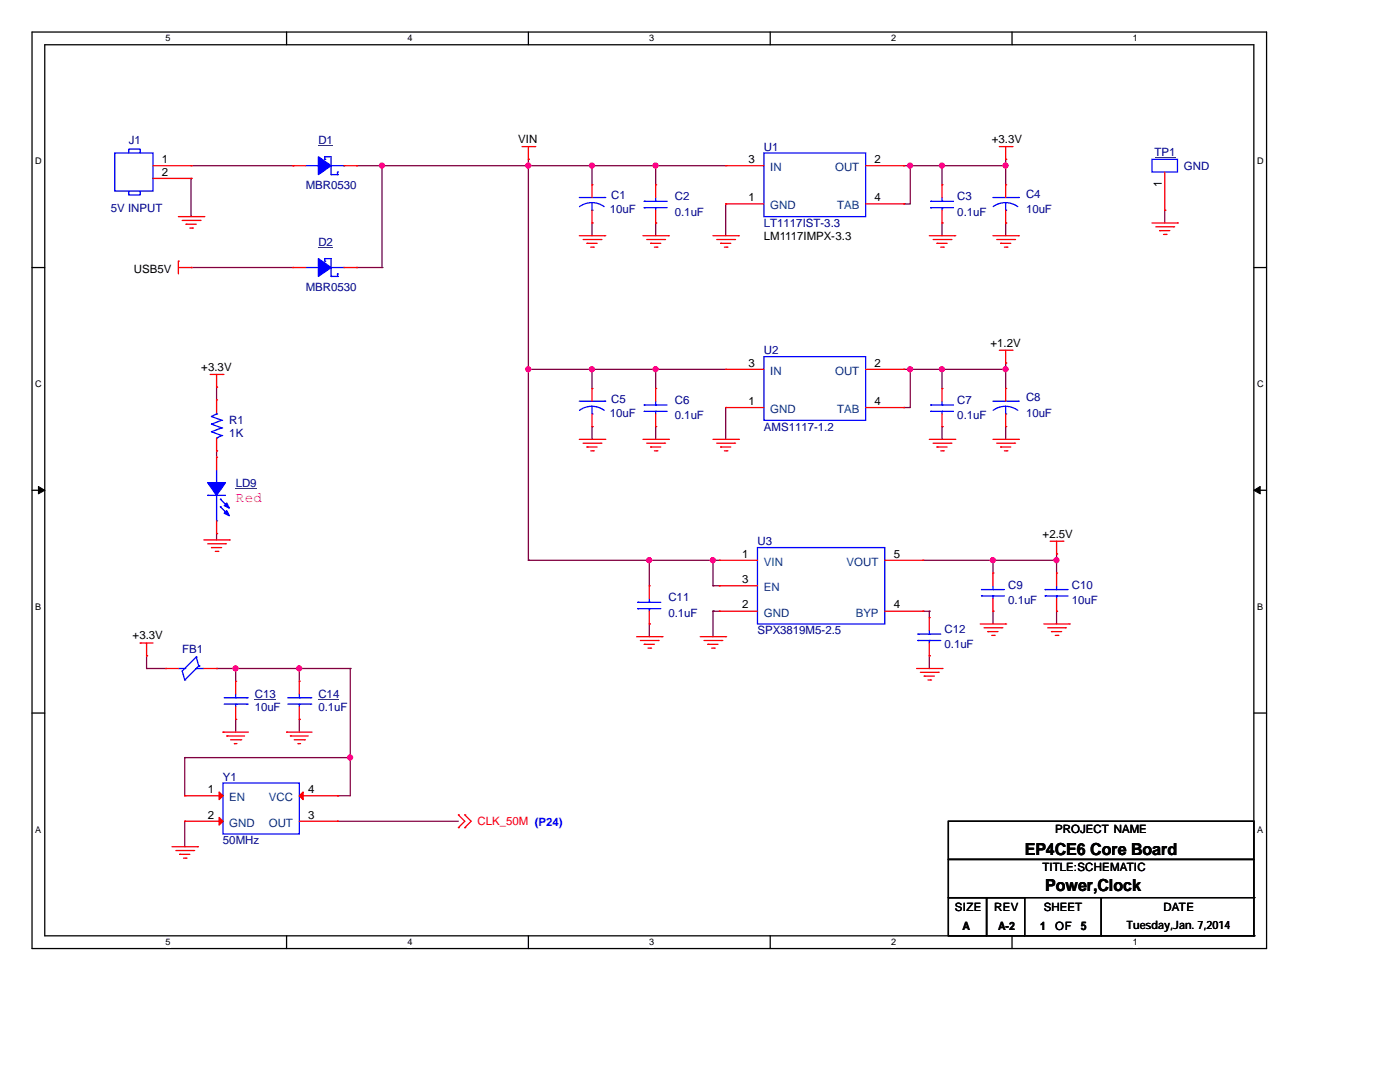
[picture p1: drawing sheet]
<svg xmlns="http://www.w3.org/2000/svg" width="279mm" height="216mm" viewBox="0 0 279 216" stroke-linecap="round" stroke-linejoin="round" font-family="sans-serif">
<path d="M6.4 6.4h246.4v182.9h-246.4zM8.9 8.9h241.3v177.8h-241.3z" fill="none" stroke="#000" stroke-width=".25"/>
<g fill="#fff">
<path d="M33.1 6.6h.9v2.1h-.9z"/>
<path d="M33.1 186.9h.9v2.1h-.9z"/>
</g>
<path d="M57.2 6.4v2.5M57.2 186.7v2.6" fill="none" stroke="#000" stroke-width=".25"/>
<g fill="#fff">
<path d="M81.3 6.6h1v2.1h-1z"/>
<path d="M81.3 186.9h1v2.1h-1z"/>
</g>
<path d="M105.5 6.4v2.5M105.5 186.7v2.6" fill="none" stroke="#000" stroke-width=".25"/>
<g fill="#fff">
<path d="M129.6 6.6h1v2.1h-1z"/>
<path d="M129.6 186.9h1v2.1h-1z"/>
</g>
<path d="M153.7 6.4v2.5M153.7 186.7v2.6" fill="none" stroke="#000" stroke-width=".25"/>
<g fill="#fff">
<path d="M177.8 6.6h1v2.1h-1z"/>
<path d="M177.8 186.9h1v2.1h-1z"/>
</g>
<path d="M202 6.4v2.5M202 186.7v2.6" fill="none" stroke="#000" stroke-width=".25"/>
<g fill="#fff">
<path d="M226.1 6.6h1v2.1h-1z"/>
<path d="M226.1 186.9h1v2.1h-1z"/>
<path d="M7 31.1h1.3v2.1h-1.3z"/>
<path d="M250.9 31.1h1.2v2.1h-1.2z"/>
<path d="M7 75.6h1.3v2h-1.3z"/>
<path d="M250.9 75.6h1.2v2h-1.2z"/>
</g>
<path d="M6.4 53.4h2.5M250.2 53.4h2.6" fill="none" stroke="#000" stroke-width=".25"/>
<g fill="#fff">
<path d="M7 120h1.2v2.1h-1.2z"/>
<path d="M250.9 120h1.2v2.1h-1.2z"/>
</g>
<path d="M6.4 97.8h2.5M250.2 97.8h2.6" fill="none" stroke="#000" stroke-width=".25"/>
<g fill="#000" stroke="#000" stroke-width=".2">
<path d="M7.7 97.1l1.2 .7-1.2 .8z" fill-rule="evenodd"/>
<path d="M250.2 97.8l1.3-.7v1.5z" fill-rule="evenodd"/>
</g>
<g fill="#fff">
<path d="M7 164.5h1.2v2h-1.2z"/>
<path d="M250.9 164.5h1.2v2h-1.2z"/>
</g>
<path d="M6.4 142.3h2.5M250.2 142.3h2.6M189.3 163.9h60.9v7.6h-60.9zM189.3 171.5h60.9v7.6h-60.9zM189.3 179.1h7.6v7.6h-7.6zM196.9 179.1h7.6v7.6h-7.6zM219.8 179.1h.1M219.8 179.1v7.6M250.2 179.1h.1M250.2 179.1v7.6M204.5 186.7h45.7M250.2 186.7h.1" fill="none" stroke="#000" stroke-width=".25"/>
<g fill="none" stroke="#800040" stroke-width=".25">
<path d="M38.1 35.6h.1M38.1 33.1h20.4M38.1 35.6v7.6M58.5 33.1h.1M71.2 33.1h.1M71.2 33.1h73.6M76.2 33.1h.1M76.2 33.1v20.3M105.5 31.8h.1M105.5 33.1h.1M105.5 31.8v80M118.2 33.1h.1"/>
<path d="M118.2 33.1v3.8M130.9 33.1h.1M130.9 33.1v3.8M180.4 33.1h.1M180.4 33.1h20.3M181.7 33.1h.1M181.7 33.1v7.6h-1.3M188 33.1h.1M188 33.1v3.8M200.7 31.8h.1M200.7 33.1h.1M200.7 31.8v5.1"/>
<path d="M38.1 53.4h.1M38.1 53.4h20.4M71.2 53.4h.1M71.2 53.4h5M76.2 53.4h.1M118.2 44.5h.1M118.2 44.5v2.5M130.9 44.5h.1M130.9 44.5v2.5M144.8 40.7h.1M144.8 40.7v6.3M180.4 40.7h.1"/>
<path d="M188 44.5h.1M188 44.5v2.5M200.7 44.5h.1M200.7 44.5v2.5M232.5 42h.1M232.5 42v2.5M43.2 77.3h.1M43.2 77.3v2.5M105.5 73.7h.1M105.5 73.7h39.3M118.2 73.7h.1M118.2 73.7v3.8"/>
<path d="M130.9 73.7h.1M130.9 73.7v3.8M180.4 73.7h.1M180.4 73.7h20.3M181.7 73.7h.1M181.7 73.7v7.6h-1.3M188 73.7h.1M188 73.7v3.8M200.7 72.4h.1M200.7 73.7h.1M200.7 72.4v5.1M43.2 90h.1"/>
<path d="M43.2 90v1.2M118.2 85.1h.1M118.2 85.1v2.6M130.9 85.1h.1M130.9 85.1v2.6M144.8 81.3h.1M144.8 81.3v6.4M180.4 81.3h.1M188 85.1h.1M188 85.1v2.6M200.7 85.1h.1M200.7 85.1v2.6"/>
<path d="M43.2 106.5h.1M43.2 106.5v1.2M105.5 111.8h.1M105.5 111.8h38.1M129.6 111.8h.1M129.6 111.8v5.1M142.3 116.9h.1M142.3 111.8h.1M142.3 111.8v5.1M142.3 116.9h1.3M184.2 111.8h.1M184.2 111.8h26.7"/>
<path d="M198.2 111.8h.1M198.2 111.8v2.5M210.9 110.5h.1M210.9 111.8h.1M210.9 110.5v3.8M29.3 133.4h.1M29.3 130.9h.1M29.3 133.4h3.8M29.3 130.9v2.5M43.2 133.4h.1M43.2 133.4h26.7M47 133.4h.1"/>
<path d="M47 133.4v2.5M59.7 133.4h.1M59.7 133.4v2.5M69.9 133.4h.1M69.9 133.4v25.4h-2.5M129.6 124.5h.1M129.6 124.5v2.5M142.3 122h.1M142.3 122v5M142.3 122h1.3M184.2 122h.1M184.2 122h1.3"/>
<path d="M185.5 130.9h.1M185.5 122h.1M185.5 122v1.2M185.5 130.9v2.5M198.2 122h.1M198.2 122v2.5M210.9 122h.1M210.9 122v2.5M36.9 151.2h.1M36.9 151.2v7.6M36.9 151.2h33M47 143.6h.1"/>
<path d="M47 143.6v2.5M59.7 143.6h.1M59.7 143.6v2.5M67.4 158.8h.1M69.9 151.2h.1M36.9 163.9h.1M36.9 163.9v5.1M67.4 163.9h.1M67.4 163.9h24.1"/>
</g>
<g fill="#f0f" stroke="#f0f" stroke-width=".25">
<circle cx="181.6" cy="33" r=".49"/>
<circle cx="200.7" cy="33" r=".49"/>
<circle cx="188" cy="33" r=".49"/>
<circle cx="142.3" cy="111.8" r=".49"/>
<circle cx="129.6" cy="111.8" r=".49"/>
<circle cx="198.1" cy="111.8" r=".49"/>
<circle cx="210.8" cy="111.8" r=".49"/>
<circle cx="118.1" cy="33" r=".49"/>
<circle cx="130.8" cy="73.7" r=".49"/>
<circle cx="200.7" cy="73.7" r=".49"/>
<circle cx="188" cy="73.7" r=".49"/>
<circle cx="181.6" cy="73.7" r=".49"/>
<circle cx="118.1" cy="73.7" r=".49"/>
<circle cx="105.4" cy="33" r=".49"/>
<circle cx="76.2" cy="33" r=".49"/>
<circle cx="130.8" cy="33" r=".49"/>
<circle cx="105.4" cy="73.7" r=".49"/>
<circle cx="59.7" cy="133.4" r=".49"/>
<circle cx="47" cy="133.4" r=".49"/>
<circle cx="69.9" cy="151.1" r=".49"/>
</g>
<g fill="none" stroke="#f00" stroke-width=".25">
<path d="M30.5 33.1h7.6M30.5 35.6h7.6M38.1 33.1h.1M38.1 35.6h.1M58.5 33.1h.1M58.5 33.1h2.5M68.6 33.1h2.6M71.2 33.1h.1M104.2 29.3h2.5M105.5 31.8h.1M105.5 29.3v2.5M106.7 29.3h.1"/>
<path d="M118.2 36.9h.1M118.2 36.9v2.5M130.9 36.9h.1M130.9 36.9v2.5M144.8 33.1h.1M144.8 33.1h7.6M172.8 33.1h7.6M180.4 33.1h.1M188 36.9h.1M188 36.9v2.5M199.4 29.3h2.6M200.7 31.8h.1"/>
<path d="M200.7 36.9h.1M200.7 29.3v2.5M200.7 36.9v2.5M202 29.3h.1M232.5 34.3v7.7M35.6 52.1h.1M35.6 43.2h5.1M35.6 53.4h2.5M35.6 52.1v2.6M36.4 44h3.5M37.1 44.7h.1M37.1 44.7h2.1"/>
<path d="M37.9 45.5h.5M38.1 53.4h.1M38.4 45.5h.1M39.9 44h.1M40.7 43.2h.1M58.5 53.4h.1M58.5 53.4h2.5M68.6 53.4h2.6M71.2 53.4h.1M115.6 47h5.1M116.4 47.8h3.5M117.1 48.6h.1"/>
<path d="M117.1 48.6h2.1M117.9 49.3h.5M118.2 44.5h.1M118.2 42v2.5M118.4 49.3h.1M119.9 47.8h.1M120.7 47h.1M128.3 47h5.1M129.1 47.8h3.5M129.8 48.6h.1M129.8 48.6h2.1M130.6 49.3h.5"/>
<path d="M130.9 44.5h.1M130.9 42v2.5M131.1 49.3h.1M132.6 47.8h.1M133.4 47h.1M142.3 47h5.1M143 47.8h3.6M143.8 48.6h.1M143.8 48.6h2M144.6 49.3h.5M144.8 40.7h.1M144.8 40.7h7.6"/>
<path d="M145.1 49.3h.1M146.6 47.8h.1M147.4 47h.1M172.8 40.7h7.6M180.4 40.7h.1M185.5 47h5M186.2 47.8h3.6M187 48.6h.1M187 48.6h2M187.7 49.3h.6M188 44.5h.1M188 42v2.5"/>
<path d="M188.3 49.3h.1M189.8 47.8h.1M190.5 47h.1M198.2 47h5M198.9 47.8h3.6M199.7 48.6h.1M199.7 48.6h2M200.4 49.3h.6M200.7 44.5h.1M200.7 42v2.5M201 49.3h.1M202.5 47.8h.1"/>
<path d="M203.2 47h.1M229.9 44.5h5.1M230.7 45.3h3.5M231.4 46h.1M231.4 46h2.1M232.2 46.8h.5M232.5 42h.1M232.7 46.8h.1M234.2 45.3h.1M235 44.5h.1M42 74.7h2.5M43.2 77.3h.1"/>
<path d="M43.2 79.8h.1M43.2 74.7v2.6M43.2 79.8v2.5M44.5 74.7h.1M118.2 77.5h.1M118.2 77.5v2.6M130.9 77.5h.1M130.9 77.5v2.6M144.8 73.7h.1M144.8 73.7h7.6M172.8 73.7h7.6M180.4 73.7h.1"/>
<path d="M188 77.5h.1M188 77.5v2.6M199.4 69.9h2.6M200.7 72.4h.1M200.7 77.5h.1M200.7 69.9v2.5M200.7 77.5v2.6M202 69.9h.1M43.2 90h.1M43.2 91.2h.1M43.2 87.4v2.6M43.2 91.2v2.6"/>
<path d="M115.6 87.7h5.1M116.4 88.4h3.5M117.1 89.2h.1M117.1 89.2h2.1M117.9 90h.5M118.2 85.1h.1M118.2 82.6v2.5M118.4 90h.1M119.9 88.4h.1M120.7 87.7h.1M128.3 87.7h5.1M129.1 88.4h3.5"/>
<path d="M129.8 89.2h.1M129.8 89.2h2.1M130.6 90h.5M130.9 85.1h.1M130.9 82.6v2.5M131.1 90h.1M132.6 88.4h.1M133.4 87.7h.1M142.3 87.7h5.1M143 88.4h3.6M143.8 89.2h.1M143.8 89.2h2"/>
<path d="M144.6 90h.5M144.8 81.3h.1M144.8 81.3h7.6M145.1 90h.1M146.6 88.4h.1M147.4 87.7h.1M172.8 81.3h7.6M180.4 81.3h.1M185.5 87.7h5M186.2 88.4h3.6M187 89.2h.1M187 89.2h2"/>
<path d="M187.7 90h.6M188 85.1h.1M188 82.6v2.5M188.3 90h.1M189.8 88.4h.1M190.5 87.7h.1M198.2 87.7h5M198.9 88.4h3.6M199.7 89.2h.1M199.7 89.2h2M200.4 90h.6M200.7 85.1h.1"/>
<path d="M200.7 82.6v2.5M201 90h.1M202.5 88.4h.1M203.2 87.7h.1M40.7 107.7h5.1M41.4 108.5h3.6M42.2 109.3h.1M42.2 109.3h2M43 110h.5M43.2 106.5h.1M43.2 103.9v2.6M43.5 110h.1"/>
<path d="M45 108.5h.1M45.8 107.7h.1M129.6 116.9h.1M129.6 116.9v2.5M143.6 111.8h.1M143.6 116.9h.1M143.6 111.8h7.6M143.6 116.9h7.6M176.6 111.8h7.6M184.2 111.8h.1M198.2 114.3h.1M198.2 114.3v2.6"/>
<path d="M198.2 119.4v2.6M209.6 108h2.5M210.9 110.5h.1M210.9 114.3h.1M210.9 108v2.5M210.9 114.3v2.6M210.9 119.4v2.6M212.1 108h.1M28 128.3h.1M28 128.3h2.5M29.3 130.9h.1M29.3 128.3v2.6"/>
<path d="M33.1 133.4h.1M33.1 133.4h2.5M40.7 133.4h2.5M43.2 133.4h.1M47 135.9h.1M47 135.9v2.6M59.7 135.9h.1M59.7 135.9v2.6M127 127h5.1M127.8 127.8h3.6M128.6 128.6h.1M128.6 128.6h2"/>
<path d="M129.3 129.3h.5M129.6 124.5h.1M129.6 122v2.5M129.8 129.3h.1M131.4 127.8h.1M132.1 127h.1M139.7 127h5.1M140.5 127.8h3.6M141.3 128.6h.1M141.3 128.6h2M142 129.3h.5M142.5 129.3h.1"/>
<path d="M143.6 122h.1M143.6 122h7.6M144.1 127.8h.1M144.8 127h.1M176.6 122h7.6M182.9 133.4h5.1M183.7 134.2h3.5M184.2 122h.1M184.4 134.9h.1M184.4 134.9h2.1M185.2 135.7h.5M185.5 130.9h.1"/>
<path d="M185.5 123.2h.1M185.5 123.2v2.6M185.5 128.3v2.6M185.7 135.7h.1M187.2 134.2h.1M188 133.4h.1M195.6 124.5h5.1M196.4 125.3h3.5M197.1 126h.1M197.1 126h2.1M197.9 126.8h.5M198.2 122h.1"/>
<path d="M198.4 126.8h.1M199.9 125.3h.1M200.7 124.5h.1M208.3 124.5h5.1M209.1 125.3h3.5M209.8 126h.1M209.8 126h2.1M210.6 126.8h.5M210.9 122h.1M211.1 126.8h.1M212.6 125.3h.1M213.4 124.5h.1"/>
<path d="M36.9 158.8h.1M36.9 158.8h7.6M44.5 146.1h.1M44.5 146.1h5.1M45.3 146.9h.1M45.3 146.9h3.5M46 147.6h2M46.8 148.4h.1M46.8 148.4h.5M47 143.6h.1M47 141v2.6M48 147.6h.1"/>
<path d="M57.2 146.1h.1M57.2 146.1h5.1M58 146.9h.1M58 146.9h3.5M58.7 147.6h2M59.5 148.4h.1M59.5 148.4h.5M59.7 143.6h.1M59.7 141v2.6M59.7 158.8h7.7M60.7 147.6h.1M67.4 158.8h.1"/>
<path d="M34.3 169h5.1M35.1 169.7h3.6M35.9 170.5h.1M35.9 170.5h2M36.6 171.2h.5M36.9 163.9h.1M36.9 163.9h7.6M37.1 171.2h.1M38.7 169.7h.1M39.4 169h.1M59.7 163.9h7.7M67.4 163.9h.1"/>
<path d="M91.5 162.6h.1M91.5 165.1h.1M91.5 162.6l1.3 1.3-1.3 1.2M92.8 162.6h.1M92.8 165.1h.1M92.8 162.6l1.2 1.3-1.2 1.2"/>
</g>
<g fill="none" stroke="#00f" stroke-width=".25">
<path d="M22.9 30.5h7.6v7.6h-7.6zM25.7 30.5v-.7h2.3v.7M25.7 38.1v.8h2.3v-.8M61 33.1h2.5M63.5 33.1h.1M64.8 31.3h.1M64.8 31.8h.1M64.8 31.3h1.3v3.5M64.8 31.3v.5M66.1 34.8h.1M66.1 33.1h2.5M66.1 34.8h1.3"/>
<path d="M67.4 34.8h.1M67.4 34.3h.1M67.4 34.3v.5M68.6 33.1h.1M115.6 39.4h5.1M120.7 39.4h.1M130.9 39.4v.8M152.4 30.5h20.4v12.7h-20.4zM188 39.4v.8M198.2 39.4h5M203.2 39.4h.1M229.9 31.8h5.1v2.5h-5.1z"/>
<path d="M61 53.4h2.5M63.5 53.4h.1M64.8 51.6h.1M64.8 52.1h.1M64.8 51.6h1.3v3.6M64.8 51.6v.5M66.1 55.2h.1M66.1 53.4h2.5M66.1 55.2h1.3M67.4 55.2h.1M67.4 54.7h.1M67.4 54.7v.5"/>
<path d="M68.6 53.4h.1M115.7 41.2a4.1 4.1 0 0 1 4.9 0M118.2 42h.1M118.2 40.4v1.6M128.6 40.2h.1M128.6 41.4h.1M128.6 40.2h4.5M128.6 41.4h4.5M130.9 41.4h.1M130.9 40.2h.1M130.9 41.4v.6M185.7 40.2h.1"/>
<path d="M185.7 41.4h.1M185.7 40.2h4.6M185.7 41.4h4.6M188 41.4h.1M188 40.2h.1M188 41.4v.6M198.2 41.2a4.1 4.1 0 0 1 4.9 0M200.7 42h.1M200.7 40.4v1.6M152.4 71.2h20.4v12.7h-20.4zM41.4 98.8h.1M41.4 98.8h3.6"/>
<path d="M42.2 83.1h.1M42.2 84.6h.1M42.2 86.1h.1M42.2 83.1l2 .8M42.2 84.6l2 .8M42.2 86.1l2 .8M43.2 87.4h.1M43.2 82.6h.1M43.2 96.3h.1M43.2 82.6l-1 .5M43.2 82.3v.3M43.2 93.8v2.5"/>
<path d="M43.2 98.8v5.1M44 99.6h.1M44 99.6l1.5 1.5M44.2 83.9h.1M44.2 85.4h.1M44.2 86.9h.1M44.2 83.9l-2 .7M44.2 85.4l-2 .7M44.2 86.9l-1 .5M115.6 80.1h5.1M115.7 81.9a4.1 4.1 0 0 1 4.9 0M118.2 82.6h.1"/>
<path d="M118.2 81.1v1.5M120.7 80.1h.1M128.6 80.8h.1M128.6 82.1h.1M128.6 80.8h4.5M128.6 82.1h4.5M130.9 82.1h.1M130.9 80.8h.1M130.9 80.1v.7M130.9 82.1v.5M185.7 80.8h.1M185.7 82.1h.1"/>
<path d="M185.7 80.8h4.6M185.7 82.1h4.6M188 82.1h.1M188 80.8h.1M188 80.1v.7M188 82.1v.5M198.2 80.1h5M198.2 81.9a4.1 4.1 0 0 1 4.9 0M200.7 82.6h.1M200.7 81.1v1.5M203.2 80.1h.1M43.2 103.9h.1"/>
<path d="M44 101.1h.1M44 101.1l1.5 1.6M129.6 119.4v.8M151.2 109.3h25.4v15.2h-25.4zM195.9 117.6h.1M195.9 118.9h.1M195.9 117.6h4.5M195.9 118.9h4.5M198.2 118.9h.1M198.2 117.6h.1M198.2 116.9v.7M198.2 118.9v.5"/>
<path d="M208.6 117.6h.1M208.6 118.9h.1M208.6 117.6h4.5M208.6 118.9h4.5M210.9 118.9h.1M210.9 117.6h.1M210.9 116.9v.7M210.9 118.9v.5M35.6 133.4h1.3M36.9 135.7h.1M36.9 133.4h.1M39.2 131.1h.1"/>
<path d="M39.2 133.4h.1M39.2 131.1l-2.8 2.8 .5 1.8M39.2 133.4h1.5M39.2 131.1l.5 1.8M39.7 132.9h.1M39.7 132.9l-2.8 2.8M44.7 139.2h4.6M47 139.2h.1M47 138.5v.7M49.3 139.2h.1M57.4 139.2h4.6M59.7 139.2h.1"/>
<path d="M59.7 138.5v.7M62 139.2h.1M127.3 120.2h.1M127.3 121.5h.1M127.3 120.2h4.6M127.3 121.5h4.6M129.6 121.5h.1M129.6 120.2h.1M129.6 121.5v.5M183.2 126.5h.1M183.2 127.8h.1M183.2 126.5h4.5"/>
<path d="M183.2 127.8h4.5M185.5 127.8h.1M185.5 126.5h.1M185.5 125.8v.7M185.5 127.8v.5M44.5 156.3h15.2v10.1h-15.2zM44.7 140.5h4.6M47 140.5h.1M47 140.5v.5M49.3 140.5h.1M57.4 140.5h4.6M59.7 140.5h.1"/>
<path d="M59.7 140.5v.5M62 140.5h.1"/>
</g>
<path d="M63.5 29.1h3M230.4 31.4h4.2M63.5 49.4h3M47 97.5h4.2M50.8 139.6h4.2M63.5 139.6h4.2" fill="none" stroke="#000080" stroke-width=".2"/>
<g fill="#00f" stroke="#00f" stroke-width=".25">
<path d="M41.4 96.3h3.6l-1.8 2.5z" fill-rule="evenodd"/>
<path d="M45.3 101.9l.5 1-1.1-.5z" fill-rule="evenodd"/>
<path d="M45.3 100.4l.5 1-1.1-.5z" fill-rule="evenodd"/>
<path d="M63.5 51.6l2.6 1.8-2.6 1.8z" fill-rule="evenodd"/>
<path d="M63.5 31.3l2.6 1.8-2.6 1.7z" fill-rule="evenodd"/>
</g>
<g fill="#f00" stroke="#f00" stroke-width=".25">
<path d="M59.7 158.8l.8-.8v1.6z" fill-rule="evenodd"/>
<path d="M43.7 163.1l.8 .8-.8 .7z" fill-rule="evenodd"/>
<path d="M43.7 158l.8 .8-.8 .8z" fill-rule="evenodd"/>
</g>
<g font-size="3.3">
<text x="204.5" y="170.5">EP4CE6 Core Board</text>
<text x="208.6" y="177.9">Power,Clock</text>
</g>
<text font-size="2.8" fill="#f0f" x="47" y="100.1">Red</text>
<g font-size="2.3" fill="#000080">
<text x="25.7" y="28.8">J1</text>
<text x="63.5" y="28.8">D1</text>
<text x="152.4" y="30.1">U1</text>
<text x="230.4" y="31.1">TP1</text>
<text x="236.3" y="33.9">GND</text>
<text x="61" y="37.7">MBR0530</text>
<text x="122" y="39.7">C1</text>
<text x="134.7" y="40">C2</text>
<text x="191.1" y="40">C3</text>
<text x="204.8" y="39.5">C4</text>
<text x="22.1" y="42.2">5V INPUT</text>
<text x="121.7" y="42.5">10uF</text>
<text x="134.7" y="43">0.1uF</text>
<text x="152.4" y="45.3">LT1117IST-3.3</text>
<text x="191.1" y="43">0.1uF</text>
<text x="204.8" y="42.5">10uF</text>
<text x="63.5" y="49.1">D2</text>
<text x="61" y="58">MBR0530</text>
<text x="152.4" y="70.7">U2</text>
<text x="121.7" y="83.1">10uF</text>
<text x="122" y="80.3">C5</text>
<text x="134.7" y="80.6">C6</text>
<text x="134.7" y="83.7">0.1uF</text>
<text x="191.1" y="80.6">C7</text>
<text x="191.1" y="83.7">0.1uF</text>
<text x="204.8" y="80.1">C8</text>
<text x="204.8" y="83.1">10uF</text>
<text x="45.8" y="84.7">R1</text>
<text x="45.8" y="87.2">1K</text>
<text x="152.4" y="85.9">AMS1117-1.2</text>
<text x="47" y="97.1">LD9</text>
<text x="151.2" y="108.8">U3</text>
<text x="133.4" y="120">C11</text>
<text x="201.2" y="117.4">C9</text>
<text x="213.9" y="117.4">C10</text>
<text x="133.4" y="123">0.1uF</text>
<text x="201.2" y="120.5">0.1uF</text>
<text x="213.9" y="120.5">10uF</text>
<text x="36.4" y="130.4">FB1</text>
<text x="151.2" y="126.6">SPX3819M5-2.5</text>
<text x="188.5" y="126.3">C12</text>
<text x="188.5" y="129.4">0.1uF</text>
<text x="50.8" y="139.3">C13</text>
<text x="50.8" y="141.8">10uF</text>
<text x="63.5" y="139.3">C14</text>
<text x="63.5" y="141.8">0.1uF</text>
<text x="44.5" y="155.8">Y1</text>
<text x="44.5" y="168.5">50MHz</text>
</g>
<g font-size="2.3">
<text x="103.4" y="28.5">VIN</text>
<text x="197.9" y="28.5">+3.3V</text>
<text x="32.3" y="32.5">1</text>
<text x="32.3" y="35.1">2</text>
<text x="149.4" y="32.5">3</text>
<text x="174.5" y="32.5">2</text>
<text x="149.4" y="40.1">1</text>
<text x="174.5" y="40.1">4</text>
<text x="231.9" y="37.4" transform="rotate(-90 231.9 37.4)">1</text>
<text x="152.4" y="47.8">LM1117IMPX-3.3</text>
<text x="26.7" y="54.4">USB5V</text>
<text x="197.7" y="69.2">+1.2V</text>
<text x="40.2" y="74">+3.3V</text>
<text x="149.4" y="73.2">3</text>
<text x="174.5" y="73.2">2</text>
<text x="149.4" y="80.8">1</text>
<text x="174.5" y="80.8">4</text>
<text x="208.1" y="107.3">+2.5V</text>
<text x="148.1" y="111.3">1</text>
<text x="178.4" y="111.3">5</text>
<text x="148.1" y="116.3">3</text>
<text x="148.1" y="121.4">2</text>
<text x="178.4" y="121.4">4</text>
<text x="26.5" y="127.6">+3.3V</text>
<text x="41.4" y="158.2">1</text>
<text x="61.5" y="158.2">4</text>
<text x="41.4" y="163.3">2</text>
<text x="61.5" y="163.3">3</text>
<text x="210.6" y="166.2">PROJECT NAME</text>
<text x="208.1" y="173.8">TITLE:SCHEMATIC</text>
<text x="190.5" y="181.7">SIZE</text>
<text x="192.1" y="185.5">A</text>
<text x="198.4" y="181.7">REV</text>
<text x="199.2" y="185.5">A-2</text>
<text x="207.6" y="185.5">1</text>
<text x="208.3" y="181.7">SHEET</text>
<text x="210.6" y="185.5">OF</text>
<text x="215.7" y="185.5">5</text>
<text x="224.8" y="185.4">Tuesday,Jan. 7,2014</text>
<text x="232.2" y="181.7">DATE</text>
</g>
<g font-size="2.3" fill="#004080">
<text x="153.7" y="34.1">IN</text>
<text x="166.7" y="34.1">OUT</text>
<text x="153.7" y="41.7">GND</text>
<text x="167" y="41.7">TAB</text>
<text x="153.7" y="74.8">IN</text>
<text x="166.7" y="74.8">OUT</text>
<text x="153.7" y="82.4">GND</text>
<text x="167" y="82.4">TAB</text>
<text x="152.4" y="112.9">VIN</text>
<text x="169" y="112.9">VOUT</text>
<text x="152.4" y="117.9">EN</text>
<text x="152.4" y="123">GND</text>
<text x="170.8" y="123">BYP</text>
<text x="45.8" y="159.9">EN</text>
<text x="53.6" y="159.9">VCC</text>
<text x="45.8" y="164.9">GND</text>
<text x="53.6" y="164.9">OUT</text>
</g>
<text font-size="2.3" fill="#f00" x="95.3" y="164.7">CLK_50M (P24)</text>
<g font-size="1.8">
<text x="33.1" y="8.3">5</text>
<text x="81.3" y="8.3">4</text>
<text x="129.6" y="8.3">3</text>
<text x="177.8" y="8.3">2</text>
<text x="226.1" y="8.3">1</text>
<text x="7" y="32.8">D</text>
<text x="250.9" y="32.8">D</text>
<text x="7" y="77.2">C</text>
<text x="250.9" y="77.2">C</text>
<text x="7" y="121.7">B</text>
<text x="250.9" y="121.7">B</text>
<text x="7" y="166.1">A</text>
<text x="250.9" y="166.1">A</text>
<text x="33.1" y="188.6">5</text>
<text x="81.3" y="188.6">4</text>
<text x="129.6" y="188.6">3</text>
<text x="177.8" y="188.6">2</text>
<text x="226.1" y="188.6">1</text>
</g>
</svg>
